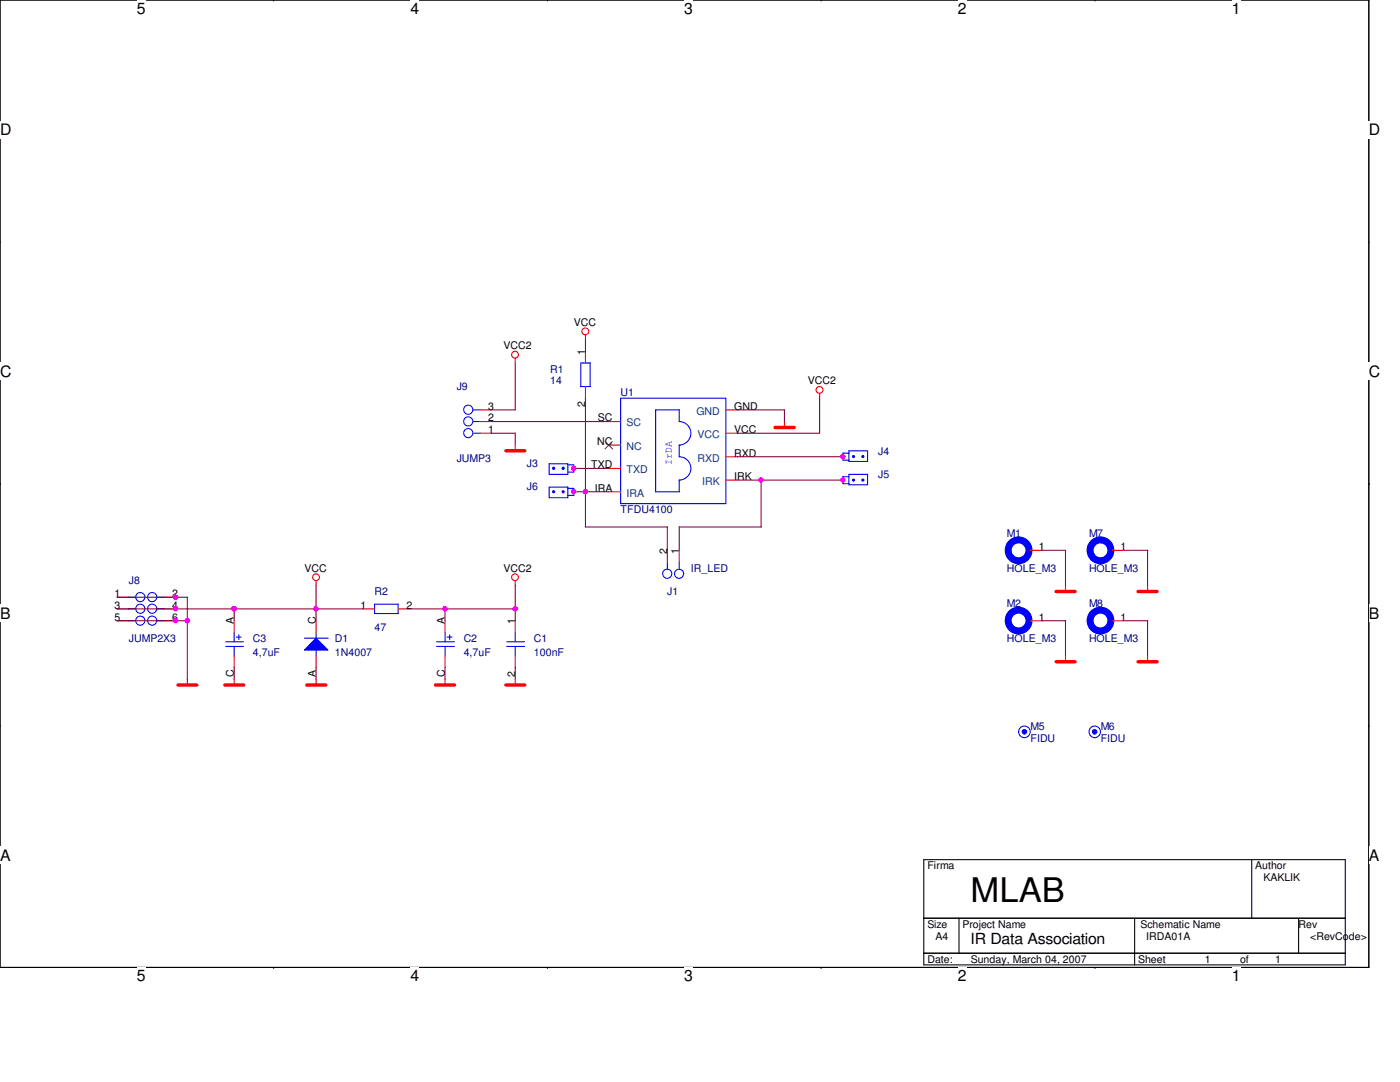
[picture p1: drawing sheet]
<svg xmlns="http://www.w3.org/2000/svg" width="279mm" height="216mm" viewBox="0 0 279 216" stroke-linecap="round" stroke-linejoin="round" font-family="sans-serif">
<path d="M0 0h273.2v193h-273.2z" fill="none" stroke="#000" stroke-width=".21"/>
<g fill="#fff">
<path d="M27.3 0h1.7v3.5h-1.7z"/>
<path d="M27.3 193h1.7v3.5h-1.7z"/>
</g>
<path d="M54.6 0h.1M54.6 193h.1" fill="none" stroke="#000" stroke-width=".21"/>
<g fill="#fff">
<path d="M81.9 0h1.8v3.5h-1.8z"/>
<path d="M81.9 193h1.8v3.5h-1.8z"/>
</g>
<path d="M109.3 0h.1M109.3 193h.1" fill="none" stroke="#000" stroke-width=".21"/>
<g fill="#fff">
<path d="M136.6 0h1.7v3.5h-1.7z"/>
<path d="M136.6 193h1.7v3.5h-1.7z"/>
</g>
<path d="M163.9 0h.1M163.9 193h.1" fill="none" stroke="#000" stroke-width=".21"/>
<g fill="#fff">
<path d="M191.2 0h1.7v3.5h-1.7z"/>
<path d="M191.2 193h1.7v3.5h-1.7z"/>
</g>
<path d="M218.5 0h.1M218.5 193h.1" fill="none" stroke="#000" stroke-width=".21"/>
<g fill="#fff">
<path d="M245.8 0h1.8v3.5h-1.8z"/>
<path d="M245.8 193h1.8v3.5h-1.8z"/>
<path d="M0 24.1h2.2v3.5h-2.2z"/>
<path d="M273.2 24.1h2.2v3.5h-2.2z"/>
<path d="M0 72.4h2.2v3.5h-2.2z"/>
<path d="M273.2 72.4h2.2v3.5h-2.2z"/>
</g>
<path d="M0 48.3h.1M273.2 48.3h.1" fill="none" stroke="#000" stroke-width=".21"/>
<g fill="#fff">
<path d="M0 120.6h2.1v3.5h-2.1z"/>
<path d="M273.2 120.6h2.1v3.5h-2.1z"/>
</g>
<path d="M0 96.5h.1M273.2 96.5h.1" fill="none" stroke="#000" stroke-width=".21"/>
<path d="M0 96.5h.1M273.2 96.5h.1" fill="none" stroke="#000" stroke-width=".2"/>
<g fill="#fff">
<path d="M0 168.9h2.1v3.5h-2.1z"/>
<path d="M273.2 168.9h2.1v3.5h-2.1z"/>
</g>
<path d="M0 144.8h.1M273.2 144.8h.1M184.4 171.5h84.1v21h-84.1zM249.8 171.5v11.8M184.4 183.2h84.1M184.4 190.2h84.1M191.4 183.2v7M226.4 183.2v9.4M259.2 183.2v7" fill="none" stroke="#000" stroke-width=".21"/>
<g fill="none" stroke="#f00" stroke-width=".21">
<path d="M102.8 71.5v.9M116.8 66.8v1M163.6 78.5v1M102.8 88.8v1.2M156.5 84.1v1.2M63.1 115.9v.9M102.8 115.9v.9M212.6 116.8v1.3M229 116.8v1.3M37.4 135.6v1.1M46.7 135.6v1.1M63.1 135.6v1.1"/>
<path d="M72.4 121.5h2.4M79.5 121.5h2.3M88.8 135.6v1.1M102.8 135.6v1.1M212.6 130.9v1.2M229 130.9v1.2"/>
<circle cx="102.8" cy="70.8" r=".68"/>
<circle cx="116.8" cy="66.1" r=".69"/>
<circle cx="163.6" cy="77.8" r=".69"/>
<circle cx="63.1" cy="115.2" r=".68"/>
<circle cx="102.8" cy="115.2" r=".68"/>
</g>
<path d="M101 90h3.7M154.7 85.3h3.8M210.8 118h3.7M227.1 118h3.8M35.5 136.7h3.8M44.9 136.7h3.7M61.2 136.7h3.8M86.9 136.7h3.8M101 136.7h3.7M210.8 132h3.7M227.1 132h3.8" fill="none" stroke="#f00" stroke-width=".68"/>
<path d="M169.4 90h3.7v2.1h-3.7zM169.5 90.4h-1.3v1.4h1.3M74.8 120.5h4.7v1.9h-4.7z" fill="none" stroke="#00f" stroke-width=".21"/>
<path d="M170.2 90.9h.3v.3h-.3z" fill-rule="evenodd" fill="#00f"/>
<path d="M170.2 90.9h.3v.3h-.3z" fill="none" stroke="#00f" stroke-width=".21"/>
<path d="M172.1 90.9h.2v.3h-.2z" fill-rule="evenodd" fill="#00f"/>
<path d="M172.1 90.9h.2v.3h-.2z" fill="none" stroke="#00f" stroke-width=".21"/>
<path d="M168.2 91.1h.1" fill="none" stroke="#f00" stroke-width=".21"/>
<circle cx="218.5" cy="146" r=".45" fill="#00f"/>
<g fill="none" stroke="#00f" stroke-width=".21">
<path d="M168.2 95.1v1.4h1.3M168.2 95.1h1.3M169.4 94.7h3.7v2h-3.7z"/>
<circle cx="218.5" cy="146" r=".45"/>
<circle cx="218.5" cy="146" r="1.15"/>
</g>
<path d="M170.2 95.6h.3v.3h-.3z" fill-rule="evenodd" fill="#00f"/>
<path d="M170.2 95.6h.3v.3h-.3z" fill="none" stroke="#00f" stroke-width=".21"/>
<path d="M172.1 95.6h.2v.3h-.2z" fill-rule="evenodd" fill="#00f"/>
<path d="M172.1 95.6h.2v.3h-.2zM60.7 127.3h4.8M63.1 126.2v1.1M101.1 128.1h3.6M101.1 129h3.6M102.8 126.2v1.9M102.8 129v1.9" fill="none" stroke="#00f" stroke-width=".21"/>
<path d="M168.2 95.8h.1M102.8 123.9v2.3M102.8 130.9v2.3" fill="none" stroke="#f00" stroke-width=".21"/>
<path d="M63.1 127.3l2.3 2.4h-4.7z" fill="#00f"/>
<g fill="none" stroke="#00f" stroke-width=".21">
<path d="M109.6 97.2h3.7v2.1h-3.7zM113.3 97.5h1.2v1.4M113.3 98.8h1.2M25.7 119.2h1.4M31.3 119.2h1.4M25.7 121.5h1.4M25.7 123.9h1.4M31.3 121.5h1.4M31.3 123.9h1.4M63.1 127.3l2.3 2.4h-4.7zM63.1 129.7v1.2"/>
<circle cx="28" cy="119.1" r=".91"/>
<circle cx="30.4" cy="119.1" r=".91"/>
<circle cx="28" cy="123.8" r=".91"/>
<circle cx="28" cy="121.5" r=".91"/>
<circle cx="30.4" cy="123.8" r=".91"/>
<circle cx="30.4" cy="121.5" r=".91"/>
</g>
<path d="M23.4 119.2h2.3M32.7 119.2h2.4M23.4 121.5h2.3M23.4 123.9h2.3M32.7 121.5h2.4M32.7 123.9h2.4M63.1 123.9v2.3M63.1 130.9v2.3" fill="none" stroke="#f00" stroke-width=".21"/>
<path d="M112.2 98h.3v.3h-.3z" fill-rule="evenodd" fill="#00f"/>
<path d="M112.2 98h.3v.3h-.3z" fill="none" stroke="#00f" stroke-width=".21"/>
<path d="M110.3 98h.3v.3h-.3z" fill-rule="evenodd" fill="#00f"/>
<g fill="none" stroke="#00f" stroke-width=".21">
<path d="M110.3 98h.3v.3h-.3zM133.2 112.1v1.5M135.6 112.1v1.5M205.4 123.9h.3"/>
<circle cx="133.2" cy="114.5" r=".91"/>
<circle cx="135.5" cy="114.5" r=".91"/>
</g>
<path d="M114.5 98.1h.1M133.2 109.8v2.4M135.6 109.8v2.4M205.7 123.9h2.3" fill="none" stroke="#f00" stroke-width=".21"/>
<circle cx="203.3" cy="123.8" r="2.08" fill="none" stroke="#00f" stroke-width="1.4"/>
<circle cx="204.4" cy="146" r=".45" fill="#00f"/>
<g fill="none" stroke="#00f" stroke-width=".21">
<path d="M115.9 77.1h1.9M117.8 72.4v4.7M117.8 72.4h-1.9v4.8M109.6 92.5h3.7v2.2h-3.7zM113.3 92.8h1.2v1.4M113.3 94.2h1.2M205.4 109.8h.3M45 128.1h3.6M45 129h3.6M46.7 126.2v1.9M46.7 129v1.9M47.2 127.1h.9"/>
<path d="M47.7 126.7v.9M87.1 128.1h3.6M87.1 129h3.6M88.8 126.2v1.9M88.8 129v1.9M89.2 127.1h1M89.7 126.7v.9M221.7 123.9h.3"/>
<circle cx="204.4" cy="146" r=".45"/>
<circle cx="204.4" cy="146" r="1.17"/>
</g>
<path d="M116.8 70.1v2.3M116.8 77.1v2.4M205.7 109.8h2.3M46.7 123.9v2.3M46.7 130.9v2.3M88.8 123.9v2.3M88.8 130.9v2.3M222 123.9h2.3" fill="none" stroke="#f00" stroke-width=".21"/>
<g fill="none" stroke="#00f" stroke-width="1.4">
<circle cx="203.3" cy="109.8" r="2.08"/>
<circle cx="219.6" cy="123.8" r="2.08"/>
</g>
<path d="M112.2 93.3h.3v.3h-.3z" fill-rule="evenodd" fill="#00f"/>
<path d="M112.2 93.3h.3v.3h-.3z" fill="none" stroke="#00f" stroke-width=".21"/>
<path d="M110.3 93.3h.3v.3h-.3z" fill-rule="evenodd" fill="#00f"/>
<g fill="none" stroke="#00f" stroke-width=".21">
<path d="M123.9 79.5h21v21h-21zM94.4 86.4h1.4M94.4 84.1h1.4M94.4 81.8h1.4M110.3 93.3h.3v.3h-.3zM130.8 81.8h4.8M130.9 81.8v16.4M130.9 98.1h4.7M135.6 81.7v2.4a2.35 2.35 0 0 1 2.3 2.4 2.35 2.35 0 0 1-2.3 2.3M135.6 88.8v2.3a2.33 2.33 0 0 1 2.3 2.4 2.33 2.33 0 0 1-2.3 2.3M135.6 95.8v2.3M221.7 109.8h.3"/>
<circle cx="93.4" cy="84.1" r=".91"/>
<circle cx="93.4" cy="86.4" r=".91"/>
<circle cx="93.4" cy="81.8" r=".91"/>
</g>
<g fill="none" stroke="#f00" stroke-width=".21">
<path d="M95.8 86.4h2.3M95.8 84.1h2.3M95.8 81.8h2.3M114.5 93.5h.1M121.5 84.1h2.4M121.5 88.8h2.4M121.5 93.5h2.4M121.5 98.1h2.4M144.9 86.4h2.3M144.9 81.8h2.3M144.9 95.8h2.3M144.9 91.1h2.3"/>
<path d="M222 109.8h2.3"/>
</g>
<path d="M120.8 88.1l1.5 1.5M122.2 88.1l-1.5 1.5" fill="none" stroke="#7f3f00" stroke-width=".2"/>
<circle cx="219.6" cy="109.8" r="2.08" fill="none" stroke="#00f" stroke-width="1.4"/>
<g fill="none" stroke="#7f003f" stroke-width=".21">
<path d="M102.8 72.4v9.4h-4.7M116.8 67.7v2.4M116.8 79.4v25.8M163.6 79.4v7h-16.4M98.1 84.1h23.4M98.1 86.4h4.7M102.8 86.4v2.4M114.5 93.5h7M114.5 98.1h7M147.2 95.8h21.1M147.2 91.1h21M147.2 81.8h9.4"/>
<path d="M151.9 95.8v9.4M156.5 81.7v2.4M23.4 119.2h14M37.4 119.2v16.4M63.1 116.8v7.1M102.8 116.8v7.1M116.8 105.2h16.4M133.2 105.1v4.7M135.6 105.2h16.3M135.6 105.1v4.7M208 109.8h4.7M212.6 109.8v7.1"/>
<path d="M224.3 109.8h4.8M229 109.8v7M23.4 121.5h49M23.4 123.9h14M46.7 121.5v2.4M46.7 133.1v2.5M63.1 133.1v2.5M81.7 121.5h21.1M88.8 121.5v2.4M88.8 133.1v2.5M102.8 133.1v2.5M208 123.9h4.7"/>
<path d="M212.6 123.9v7M224.3 123.9h4.8M229 123.8v7.1"/>
</g>
<circle cx="114.5" cy="93.4" r=".45" fill="#f0f"/>
<circle cx="114.5" cy="93.4" r=".45" fill="none" stroke="#f0f" stroke-width=".21"/>
<circle cx="116.8" cy="98.1" r=".45" fill="#f0f"/>
<circle cx="116.8" cy="98.1" r=".45" fill="none" stroke="#f0f" stroke-width=".21"/>
<circle cx="114.5" cy="98.1" r=".45" fill="#f0f"/>
<circle cx="114.5" cy="98.1" r=".45" fill="none" stroke="#f0f" stroke-width=".21"/>
<circle cx="151.9" cy="95.8" r=".45" fill="#f0f"/>
<circle cx="151.9" cy="95.8" r=".45" fill="none" stroke="#f0f" stroke-width=".21"/>
<circle cx="168.2" cy="95.8" r=".45" fill="#f0f"/>
<circle cx="168.2" cy="95.8" r=".45" fill="none" stroke="#f0f" stroke-width=".21"/>
<circle cx="168.2" cy="91.1" r=".45" fill="#f0f"/>
<circle cx="168.2" cy="91.1" r=".45" fill="none" stroke="#f0f" stroke-width=".21"/>
<circle cx="102.8" cy="121.5" r=".45" fill="#f0f"/>
<circle cx="102.8" cy="121.5" r=".45" fill="none" stroke="#f0f" stroke-width=".21"/>
<circle cx="88.8" cy="121.5" r=".45" fill="#f0f"/>
<circle cx="88.8" cy="121.5" r=".45" fill="none" stroke="#f0f" stroke-width=".21"/>
<circle cx="63" cy="121.5" r=".45" fill="#f0f"/>
<circle cx="63" cy="121.5" r=".45" fill="none" stroke="#f0f" stroke-width=".21"/>
<circle cx="35" cy="121.5" r=".45" fill="#f0f"/>
<circle cx="35" cy="121.5" r=".45" fill="none" stroke="#f0f" stroke-width=".21"/>
<circle cx="46.7" cy="121.5" r=".45" fill="#f0f"/>
<circle cx="46.7" cy="121.5" r=".45" fill="none" stroke="#f0f" stroke-width=".21"/>
<circle cx="35" cy="119.1" r=".45" fill="#f0f"/>
<circle cx="35" cy="119.1" r=".45" fill="none" stroke="#f0f" stroke-width=".21"/>
<circle cx="37.4" cy="123.8" r=".45" fill="#f0f"/>
<circle cx="37.4" cy="123.8" r=".45" fill="none" stroke="#f0f" stroke-width=".21"/>
<circle cx="35" cy="123.8" r=".45" fill="#f0f"/>
<circle cx="35" cy="123.8" r=".45" fill="none" stroke="#f0f" stroke-width=".21"/>
<circle cx="46.7" cy="121.5" r=".45" fill="#f0f"/>
<circle cx="46.7" cy="121.5" r=".45" fill="none" stroke="#f0f" stroke-width=".21"/>
<text font-size="6.8" x="193.7" y="180">MLAB</text>
<g font-size="3.1">
<text x="27.3" y="2.8">5</text>
<text x="81.9" y="2.8">4</text>
<text x="136.6" y="2.8">3</text>
<text x="191.2" y="2.8">2</text>
<text x="245.8" y="2.8">1</text>
<text x="0" y="26.9">D</text>
<text x="273.2" y="26.9">D</text>
<text x="0" y="75.2">C</text>
<text x="273.2" y="75.2">C</text>
<text x="0" y="123.4">B</text>
<text x="273.2" y="123.4">B</text>
<text x="0" y="171.7">A</text>
<text x="273.2" y="171.7">A</text>
<text x="27.3" y="195.8">5</text>
<text x="81.9" y="195.8">4</text>
<text x="136.6" y="195.8">3</text>
<text x="191.2" y="195.8">2</text>
<text x="245.8" y="195.8">1</text>
</g>
<text font-size="3" x="193.7" y="188.3">IR Data Association</text>
<g font-size="2.1">
<text x="114.5" y="65">VCC</text>
<text x="100.5" y="69.7">VCC2</text>
<text x="116.8" y="70.8" transform="rotate(-90 116.8 70.8)">1</text>
<text x="161.2" y="76.7">VCC2</text>
<text x="97.5" y="81.7">3</text>
<text x="116.8" y="81.3" transform="rotate(-90 116.8 81.3)">2</text>
<text x="146.5" y="81.7">GND</text>
<text x="97.5" y="86.4">1</text>
<text x="97.5" y="84.1">2</text>
<text x="119.2" y="88.8">NC</text>
<text x="119.3" y="84.1">SC</text>
<text x="146.5" y="86.4">VCC</text>
<text x="118" y="93.4">TXD</text>
<text x="146.5" y="95.8">IRK</text>
<text x="146.5" y="91.1">RXD</text>
<text x="118.7" y="98.1">IRA</text>
<text x="133.1" y="110.5" transform="rotate(-90 133.1 110.5)">2</text>
<text x="135.5" y="110.5" transform="rotate(-90 135.5 110.5)">1</text>
<text x="207.3" y="109.8">1</text>
<text x="223.6" y="109.8">1</text>
<text x="22.9" y="119.1">1</text>
<text x="34.4" y="119.1">2</text>
<text x="60.7" y="114.1">VCC</text>
<text x="100.5" y="114.1">VCC2</text>
<text x="22.9" y="121.5">3</text>
<text x="22.9" y="123.8">5</text>
<text x="34.4" y="121.5">4</text>
<text x="34.4" y="123.8">6</text>
<text x="46.7" y="124.5" transform="rotate(-90 46.7 124.5)">A</text>
<text x="63" y="124.5" transform="rotate(-90 63 124.5)">C</text>
<text x="71.9" y="121.5">1</text>
<text x="81.1" y="121.5">2</text>
<text x="88.8" y="124.5" transform="rotate(-90 88.8 124.5)">A</text>
<text x="102.8" y="124.5" transform="rotate(-90 102.8 124.5)">1</text>
<text x="207.3" y="123.8">1</text>
<text x="223.6" y="123.8">1</text>
<text x="46.7" y="135" transform="rotate(-90 46.7 135)">C</text>
<text x="63" y="135" transform="rotate(-90 63 135)">A</text>
<text x="88.8" y="135" transform="rotate(-90 88.8 135)">C</text>
<text x="102.8" y="135" transform="rotate(-90 102.8 135)">2</text>
<text x="185.1" y="173.5">Firma</text>
<text x="250.5" y="173.5">Author</text>
<text x="252.1" y="175.8">KAKLIK</text>
<text x="185.1" y="185.2">Size</text>
<text x="192.1" y="185.2">Project Name</text>
<text x="227.6" y="185.2">Schematic Name</text>
<text x="259.2" y="185.2">Rev</text>
<text x="186.7" y="187.5">A4</text>
<text x="228.8" y="187.5">IRDA01A</text>
<text x="261.5" y="187.5">&lt;RevCode&gt;</text>
<text x="185.1" y="192.2">Date:</text>
<text x="193.7" y="192.2">Sunday, March 04, 2007</text>
<text x="227.1" y="192.2">Sheet</text>
<text x="240.5" y="192.2">1</text>
<text x="247.5" y="192.2">of</text>
<text x="254.5" y="192.2">1</text>
</g>
<g font-size="2.1" fill="#00007f">
<text x="91.1" y="77.9">J9</text>
<text x="109.8" y="74.4">R1</text>
<text x="109.8" y="76.7">14</text>
<text x="123.9" y="79.1">U1</text>
<text x="91.1" y="92.2">JUMP3</text>
<text x="105.2" y="93.1">J3</text>
<text x="175.3" y="90.8">J4</text>
<text x="175.3" y="95.4">J5</text>
<text x="105.2" y="97.7">J6</text>
<text x="123.9" y="102.4">TFDU4100</text>
<text x="201" y="107.1">M1</text>
<text x="217.3" y="107.1">M7</text>
<text x="25.7" y="116.5">J8</text>
<text x="74.8" y="118.8">R2</text>
<text x="133.2" y="118.8">J1</text>
<text x="137.9" y="114.1">IR_LED</text>
<text x="201" y="114.1">HOLE_M3</text>
<text x="217.3" y="114.1">HOLE_M3</text>
<text x="74.8" y="125.8">47</text>
<text x="201" y="121.1">M2</text>
<text x="217.3" y="121.1">M8</text>
<text x="25.7" y="128.1">JUMP2X3</text>
<text x="50.5" y="128.1">C3</text>
<text x="50.5" y="130.9">4,7uF</text>
<text x="66.8" y="128.1">D1</text>
<text x="66.8" y="130.9">1N4007</text>
<text x="92.5" y="128.1">C2</text>
<text x="92.5" y="130.9">4,7uF</text>
<text x="106.6" y="128.1">C1</text>
<text x="106.6" y="130.9">100nF</text>
<text x="201" y="128.1">HOLE_M3</text>
<text x="217.3" y="128.1">HOLE_M3</text>
<text x="205.7" y="145.7">M5</text>
<text x="205.7" y="148">FIDU</text>
<text x="219.7" y="145.7">M6</text>
<text x="219.7" y="148">FIDU</text>
</g>
<g font-size="2.1" fill="#003f7f">
<text x="139" y="82.8">GND</text>
<text x="125.1" y="85.1">SC</text>
<text x="125.1" y="89.8">NC</text>
<text x="139.2" y="87.4">VCC</text>
<text x="125.1" y="94.4">TXD</text>
<text x="139.2" y="92.1">RXD</text>
<text x="125.1" y="99.1">IRA</text>
<text x="140.2" y="96.8">IRK</text>
</g>
<text font-size="2.1" fill="#00f" x="134.1" y="92.8" transform="rotate(-90 134.1 92.8)">IrDA</text>
</svg>
